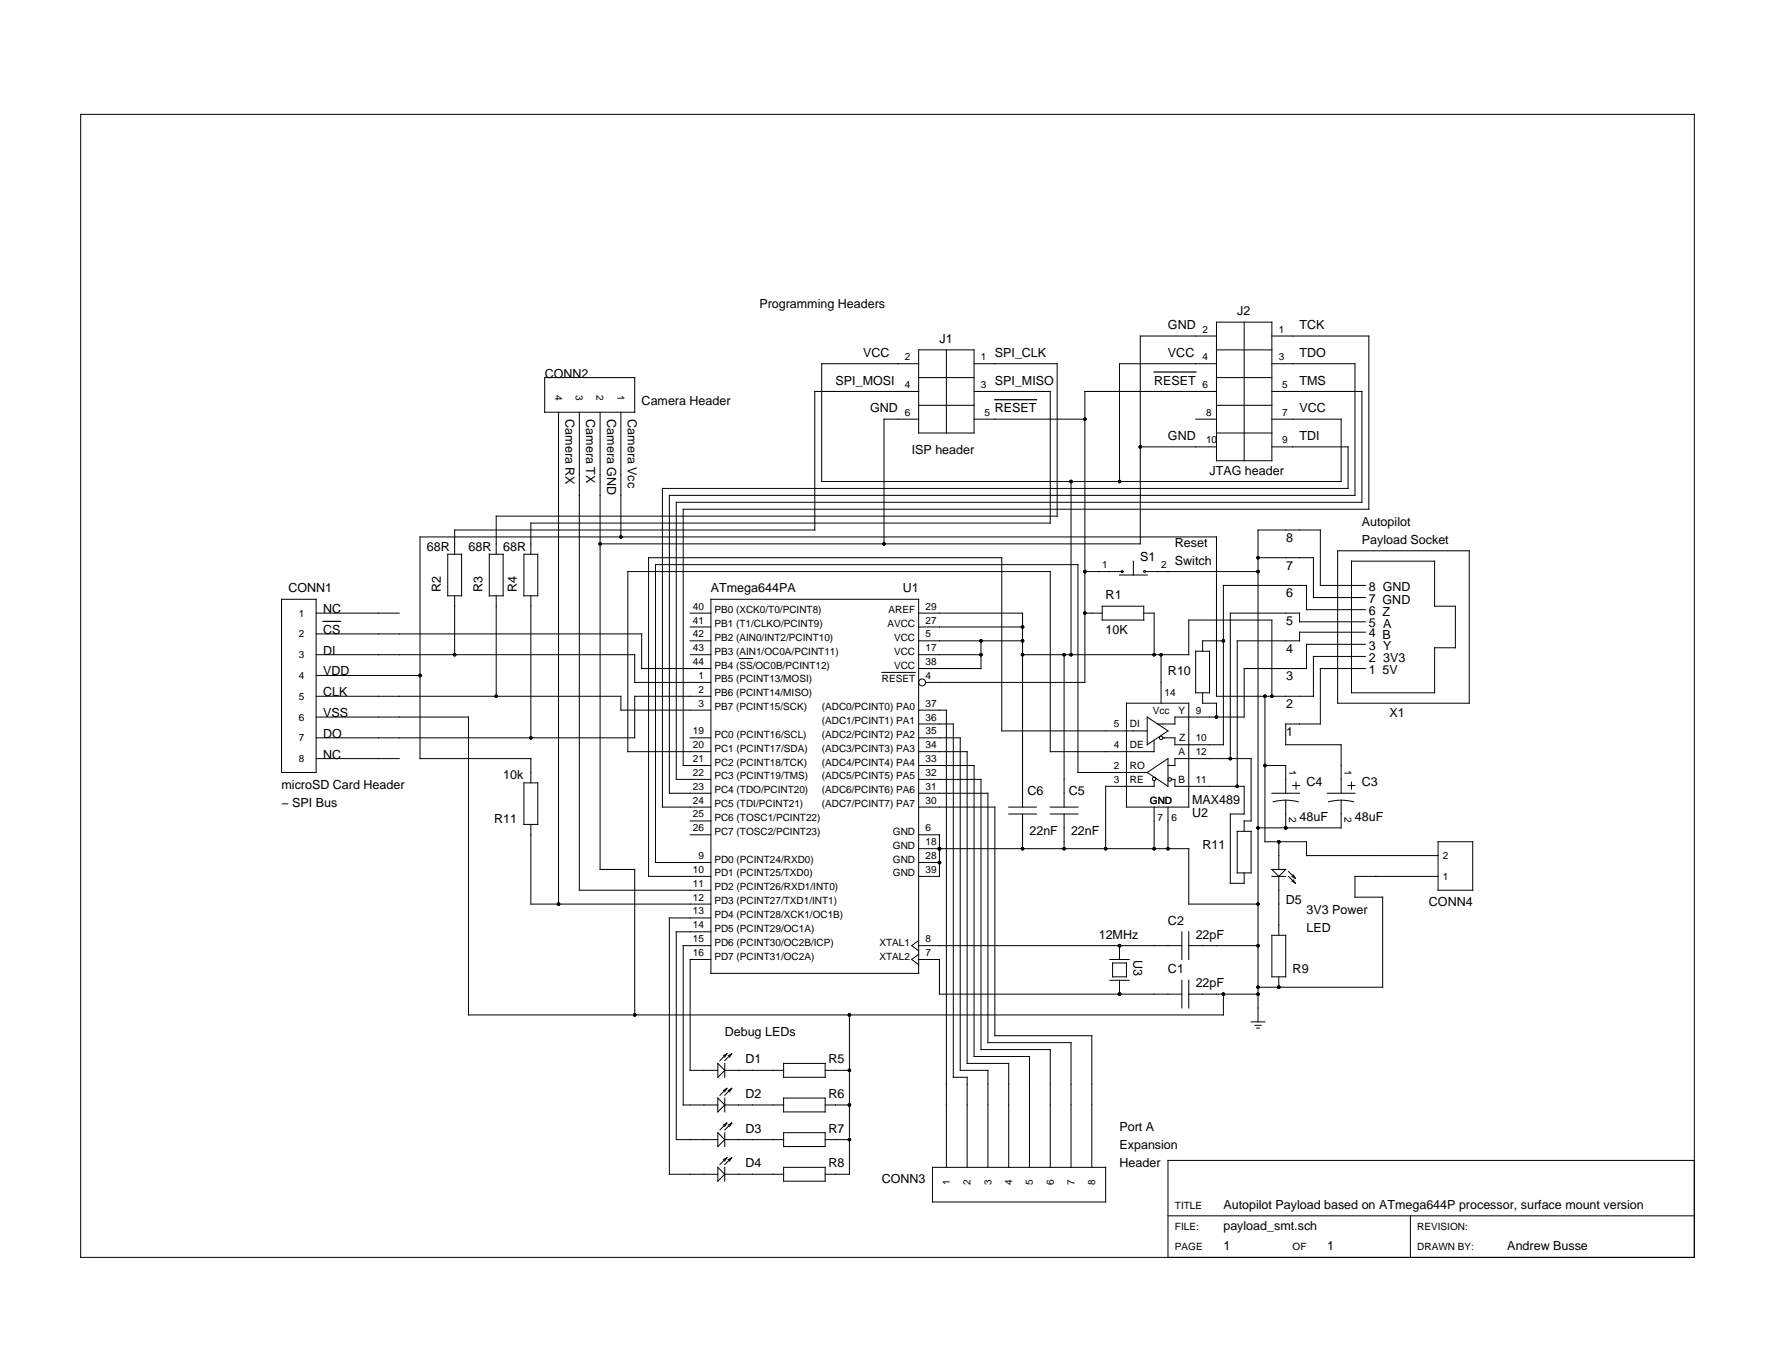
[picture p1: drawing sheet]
<svg xmlns="http://www.w3.org/2000/svg" width="279mm" height="216mm" viewBox="0 0 279 216" stroke-linecap="round" stroke-linejoin="round" font-family="sans-serif">
<g fill="none" stroke="#000" stroke-width=".16">
<path d="M12.7 18h254v179.9h-254zM85.7 59.4h14.2v5.5h-14.2zM144.6 59.4h8.7M144.6 57.2h-15.3v18.6h81.8v-9.8h-10.9M144.6 55.1h8.7v13h-8.7zM149 55.1v13M153.3 57.2h13.1v24h-88.3v6M191.5 57.2h-15.3v18.6M191.5 50.7h8.7v21.8h-8.7zM191.5 59.4h8.7M191.5 52.9h-12v32.7h-85M191.5 55.1h8.7"/>
<path d="M195.8 50.7v21.8M200.2 52.9h15.3v27.2h-108v40.4h4.4M200.2 57.2h13.1v20.8h-107.9v46.8h6.5M87.9 64.9v77.4M91.2 64.9v75.2h20.7M94.5 64.9v71.9h5.4v22.9M97.7 64.9v19.6M144.6 61.6h-16.3v21.8h-56.7v3.8M144.6 63.8h8.7M144.6 66h-5.4v19.6M153.3 61.6h12v20.7h-81.7v4.9M153.3 66h17.5"/>
<path d="M168.6 75.8v27.2M179.5 70.3h12M188.2 66h3.3M191.5 61.6h-20.7v45.8h-25.1M191.5 63.8h8.7M191.5 68.1h8.7M200.2 61.6h14.2v17.4h-107.9v43.6h5.4M200.2 70.3h12v6.6h-107.9v50.1h7.6M44.3 94.3h5.5v27.3h-5.5zM49.8 99.8h51.2v5.4h10.9M49.8 96.5h13M70.5 87.2h2.2v6.6h-2.2z"/>
<path d="M71.6 93.8v9.2M77 87.2h2.2v6.6h-2.2zM78.1 93.8v15.8M82.5 87.2h2.1v6.6h-2.1zM83.6 93.8v22.3M108.6 96.5h3.3M108.6 98.7h3.3M111.9 94.3h32.7v58.9h-32.7zM144.6 96.5h16.4v30.5M144.6 98.7h16.4M170.8 96.5h2.7M170.8 89.9h5.7"/>
<path d="M173.5 95.4h6.5v2.2h-6.5zM176.2 90.5h4.4M178.4 88.3v2.2M180 96.5h1.7v6.5M180.3 89.9h17.7M198 87.8h8.7v6.2h8.2M210.6 86.7h20.7v24h-20.7zM212.7 88.3h13.1v7.1h3.3v6.5h-3.3v7.1h-13.1zM214.9 97.8h-10.3v-1.3h-10.9v22.9M214.9 99.5h-10.3v1.3h-9.8v22.9M214.9 95.9h-9.2v-3.8h-13.1v25.1h-7.7v-1.1h-1.9M214.9 92.1h-7.1v-8.7h-9.8v77.4"/>
<path d="M49.8 109.6h47.9v2.1h14.2M49.8 112.8h23.9v46.9h118.9v-3.3M49.8 119.4h13M49.8 103h50.1v4.4h12M49.8 106.3h16.3M108.6 100.8h3.3M108.6 116.1h3.3M108.6 103h3.3M111.9 109.6h-12v6.5h-50.1M111.9 118.3h-13.1v-28.4h66.5v28.4h16.4M116.4 103.6h2.1M138.8 105.8h5.3"/>
<path d="M144.6 113.9h5.5v55.6h2.1v14.2M144.6 100.8h16.4M144.6 116.1h6.5v52.3h4.4v15.3M144.6 118.3h7.6v49h6.6v16.4M144.6 103h9.8M144.6 111.7h4.4v72M154.4 100.8v4.4h-9.8M161 103h26.1v-5.4h13.1v12M167.5 103v24M177.3 110.7h9.8v16.3h-9.8zM180.6 115h-22.9v-27.2h-55.6v50.1h9.8M180.6 112.8l3.3 2.2-3.3 2.2z"/>
<path d="M181.7 116.5v1.8M182.8 103v7.7M188.2 102.5h2.2v6.5h-2.2zM189.3 109v1.7h2.2v2.1M192.6 100.8h-3.3v1.7M199.1 109.6v22.9h6.6v2.1h20.7M214.9 101.4h-9.2v3.8h-9.9v7.6h-10.9v1.1h-2.7M214.9 105.2h-7.1v8.7h-5.4v3.3h8.7v7.6M214.9 103.3h-8.2v6.3h-15.2v-25.1h-125.4v34.9h17.5v3.8M82.5 123.2h2.1v6.5h-2.1zM83.6 129.7v12.6h28.3M108.6 129.2h3.3"/>
<path d="M108.6 131.4h3.3M144.6 122.6h9.8v42.6h10.9v18.5M144.6 120.5h8.7v45.8h8.7v17.4M144.6 127h12v36h15.3v20.7M144.6 133.5h42.5v8.8h10.9M144.6 131.4h3.3v6.5h-3.3M144.6 135.7h3.3M144.6 124.8h10.9v39.3h13.1v19.6M158.8 127h4.3M158.8 128.1h4.3M161 128.1v5.4M165.3 127h4.4"/>
<path d="M165.3 128.1h4.4M167.5 128.1v5.4M180.6 121.6l3.3-2.2v4.3zM180.6 121.6h-10.9v-32.7h-66.5v46.8h8.7M181.7 122.8v.9h-7.7v9.8M181.7 127v6.5M183.9 127v6.5M183.9 120.5h1v-1.1h12v9.8h-1.1v1.6M184.4 122.6h.5v1.1h10.9v4.4h-2.1v10.9h2.1v-1.6M194.8 130.8h2.1v6.6h-2.1zM199.1 120.5h3.3v4.3M200.2 137.9h2.2"/>
<path d="M200.2 136.8h2.2l-1.1 1.1zM200.2 124.8h4.4M200.4 126.2a7.6 7.6 0 0 1 4 0M201.3 132.5v4.3M201.3 137.9v9.3M202.4 125.9v4.4M202.8 137.1l1.1 1.1M202.8 137.9l1.1 1.1M203.4 137.9l.5 .3M203.4 138.7l.5 .3M203.5 123.6h1.1M203.6 137.7l.3 .5"/>
<path d="M203.6 138.5l.3 .5M204 123.1v1.1M208.9 124.8h4.4M209.1 126.2a7.6 7.6 0 0 1 4 0M211.1 125.9v4.4h-13.1M212.2 123.6h1.1M212.7 123.1v1.1M226.4 132.5h5.4v7.6h-5.4zM226.4 137.9h-13.1v3.3h4.3v14.2h-19.6M111.9 151h-3.3v17.4h4.4M111.9 148.8h-4.4v25.1h5.5M111.9 146.6h-5.4v32.7h6.5"/>
<path d="M111.9 144.4h-6.5v40.4h7.6M133.7 159.7v25.1h-3.8M144.6 151h3.3v5.4h38.1M144.6 148.8h41.4M144.6 148l-1.1 .8 1.1 .8M144.6 150.2l-1.1 .8 1.1 .8M174.7 151h3M174.7 154.3h3M175.1 151.5h2.2v2.2h-2.2zM176.2 148.8v2.2M176.2 154.3v2.1M186 146.6v4.4"/>
<path d="M186 154.3v4.3M187.1 146.6v4.4M187.1 154.3v4.3M187.1 148.8h10.9M187.1 156.4h10.9M200.2 147.2h2.2v6.5h-2.2zM201.3 153.7v1.7M113 167.3l1.1 1.1-1.1 1.1zM113 172.8l1.1 1.1-1.1 1.1zM113 178.2l1.1 1.1-1.1 1.1zM114.1 168.4h9.2M114.1 167.3v2.2"/>
<path d="M114.1 172.8v2.2M114.1 178.2v2.2M114.1 173.9h9.2M114.1 179.3h9.2M114.4 165.8l-1.1 1.1M114.4 165.8l-.5 .3M114.4 165.8l-.3 .6M114.4 171.3l-1.1 1.1M114.4 171.3l-.5 .3M114.4 171.3l-.3 .5M114.4 176.7l-1.1 1.1M114.4 176.7l-.5 .3"/>
<path d="M114.4 176.7l-.3 .6M115.2 165.8l-1.1 1.1M115.2 165.8l-.6 .3M115.2 165.8l-.4 .6M115.2 171.3l-1.1 1.1M115.2 171.3l-.6 .3M115.2 171.3l-.4 .5M115.2 176.7l-1.1 1.1M115.2 176.7l-.6 .3M115.2 176.7l-.4 .6M123.3 167.3h6.6v2.2h-6.6zM123.3 172.8h6.6v2.2h-6.6z"/>
<path d="M123.3 178.2h6.6v2.2h-6.6zM129.9 168.4h3.8M129.9 173.9h3.8M129.9 179.3h3.8M196.9 160.8h2.2M197.5 161.3h1M197.8 161.8h.4M113 183.7l1.1 1.1-1.1 1.1zM114.1 183.7v2.2M114.1 184.8h9.2M114.4 182.2l-1.1 1.1M114.4 182.2l-.5 .3"/>
<path d="M114.4 182.2l-.3 .5M115.2 182.2l-1.1 1.1M115.2 182.2l-.6 .3M115.2 182.2l-.4 .5M123.3 183.7h6.6v2.2h-6.6zM146.8 183.7h27.2v5.4h-27.2zM183.9 191.3h82.8M222 191.3v6.6M266.7 182.6h-82.8v15.3"/>
<circle cx="176.6" cy="89.9" r=".15"/>
<circle cx="180.2" cy="89.9" r=".15"/>
<circle cx="145.2" cy="107.4" r=".55"/>
<circle cx="182.8" cy="116.1" r=".27"/>
<circle cx="181.7" cy="122.6" r=".27"/>
<circle cx="184.1" cy="122.6" r=".27"/>
</g>
<g fill="#000">
<circle cx="168.6" cy="75.8" r=".27"/>
<circle cx="170.8" cy="66" r=".27"/>
<circle cx="176.2" cy="75.8" r=".27"/>
<circle cx="179.5" cy="70.3" r=".27"/>
<circle cx="94.5" cy="85.6" r=".27"/>
<circle cx="97.7" cy="84.5" r=".27"/>
<circle cx="139.2" cy="85.6" r=".27"/>
<circle cx="161" cy="98.7" r=".27"/>
<circle cx="170.8" cy="89.9" r=".27"/>
<circle cx="170.8" cy="96.5" r=".27"/>
<circle cx="198" cy="89.9" r=".27"/>
<circle cx="198" cy="87.8" r=".27"/>
<circle cx="66.1" cy="106.3" r=".27"/>
<circle cx="71.6" cy="103" r=".27"/>
<circle cx="78.1" cy="109.6" r=".27"/>
<circle cx="83.6" cy="116.1" r=".27"/>
<circle cx="154.4" cy="103" r=".27"/>
<circle cx="154.4" cy="100.8" r=".27"/>
<circle cx="161" cy="103" r=".27"/>
<circle cx="161" cy="100.8" r=".27"/>
<circle cx="167.5" cy="103" r=".27"/>
<circle cx="168.6" cy="103" r=".27"/>
<circle cx="181.7" cy="103" r=".27"/>
<circle cx="182.8" cy="103" r=".27"/>
<circle cx="191.5" cy="112.8" r=".27"/>
<circle cx="192.6" cy="100.8" r=".27"/>
<circle cx="193.7" cy="119.4" r=".27"/>
<circle cx="199.1" cy="109.6" r=".27"/>
<circle cx="200.2" cy="109.6" r=".27"/>
<circle cx="147.9" cy="133.5" r=".27"/>
<circle cx="147.9" cy="135.7" r=".27"/>
<circle cx="161" cy="133.5" r=".27"/>
<circle cx="167.5" cy="133.5" r=".27"/>
<circle cx="174" cy="133.5" r=".27"/>
<circle cx="181.7" cy="133.5" r=".27"/>
<circle cx="183.9" cy="133.5" r=".27"/>
<circle cx="194.8" cy="123.7" r=".27"/>
<circle cx="198" cy="130.3" r=".27"/>
<circle cx="199.1" cy="120.5" r=".27"/>
<circle cx="201.3" cy="132.5" r=".27"/>
<circle cx="202.4" cy="130.3" r=".27"/>
<circle cx="87.9" cy="142.3" r=".27"/>
<circle cx="99.9" cy="159.7" r=".27"/>
<circle cx="133.7" cy="159.7" r=".27"/>
<circle cx="176.2" cy="148.8" r=".27"/>
<circle cx="176.2" cy="156.4" r=".27"/>
<circle cx="192.6" cy="156.4" r=".27"/>
<circle cx="198" cy="148.8" r=".27"/>
<circle cx="198" cy="142.3" r=".27"/>
<circle cx="198" cy="155.4" r=".27"/>
<circle cx="198" cy="156.4" r=".27"/>
<circle cx="201.3" cy="155.4" r=".27"/>
<circle cx="133.7" cy="179.3" r=".27"/>
<circle cx="133.7" cy="173.9" r=".27"/>
<circle cx="133.7" cy="168.4" r=".27"/>
</g>
<path d="M181.7 58.5h6.5M156.6 62.9h6.6M50.9 97.8h2.7" fill="none" stroke="#000" stroke-width=".2"/>
<g font-size="2">
<text x="119.5" y="48.5">Programming Headers</text>
<text x="147.9" y="54">J1</text>
<text x="183.9" y="51.8">GND</text>
<text x="194.8" y="49.6">J2</text>
<text x="204.6" y="51.8">TCK</text>
<text x="85.7" y="59.4">CONN2</text>
<text x="135.9" y="56.1">VCC</text>
<text x="156.6" y="56.1">SPI_CLK</text>
<text x="183.9" y="56.1">VCC</text>
<text x="204.6" y="56.1">TDO</text>
<text x="89" y="66" transform="rotate(90 89 66)">Camera RX</text>
<text x="92.3" y="66" transform="rotate(90 92.3 66)">Camera TX</text>
<text x="95.5" y="66" transform="rotate(90 95.5 66)">Camera GND</text>
<text x="98.8" y="66" transform="rotate(90 98.8 66)">Camera Vcc</text>
<text x="101" y="63.8">Camera Header</text>
<text x="131.5" y="60.5">SPI_MOSI</text>
<text x="137" y="64.9">GND</text>
<text x="156.6" y="60.5">SPI_MISO</text>
<text x="156.6" y="64.9">RESET</text>
<text x="181.7" y="60.5">RESET</text>
<text x="204.6" y="60.5">TMS</text>
<text x="204.6" y="64.9">VCC</text>
<text x="143.5" y="71.4">ISP header</text>
<text x="183.9" y="69.2">GND</text>
<text x="204.6" y="69.2">TDI</text>
<text x="190.4" y="74.7">JTAG header</text>
<text x="214.4" y="82.7">Autopilot</text>
<text x="67.2" y="86.7">68R</text>
<text x="73.7" y="86.7">68R</text>
<text x="79.2" y="86.7">68R</text>
<text x="179.5" y="88.3">S1</text>
<text x="184.9" y="86">Reset</text>
<text x="184.9" y="88.9">Switch</text>
<text x="202.4" y="89.6">7</text>
<text x="202.4" y="85.3">8</text>
<text x="214.4" y="85.6">Payload Socket</text>
<text x="45.4" y="93.2">CONN1</text>
<text x="69.4" y="93.2" transform="rotate(-90 69.4 93.2)">R2</text>
<text x="75.9" y="93.2" transform="rotate(-90 75.9 93.2)">R3</text>
<text x="81.4" y="93.2" transform="rotate(-90 81.4 93.2)">R4</text>
<text x="111.9" y="93.2">ATmega644PA</text>
<text x="142.1" y="93.2">U1</text>
<text x="174" y="94.3">R1</text>
<text x="202.4" y="94">6</text>
<text x="215.5" y="94.9">7 GND</text>
<text x="215.5" y="93">8 GND</text>
<text x="50.9" y="96.5">NC</text>
<text x="50.9" y="99.8">CS</text>
<text x="174" y="99.8">10K</text>
<text x="202.4" y="98.4">5</text>
<text x="215.5" y="100.3">4 B</text>
<text x="215.5" y="98.7">5 A</text>
<text x="215.5" y="96.8">6 Z</text>
<text x="50.9" y="103">DI</text>
<text x="50.9" y="106.3">VDD</text>
<text x="183.9" y="106.3">R10</text>
<text x="202.4" y="107.1">3</text>
<text x="202.4" y="102.7">4</text>
<text x="215.5" y="106">1</text>
<text x="215.5" y="104.1">2</text>
<text x="215.5" y="102.2">3 Y</text>
<text x="217.6" y="106.1">5V</text>
<text x="217.7" y="104.2">3V3</text>
<text x="50.9" y="109.6">CLK</text>
<text x="50.9" y="112.8">VSS</text>
<text x="202.4" y="111.4">2</text>
<text x="218.7" y="112.8">X1</text>
<text x="50.9" y="116.1">DO</text>
<text x="50.9" y="119.4">NC</text>
<text x="202.4" y="115.8">1</text>
<text x="44.3" y="124.2">microSD Card Header</text>
<text x="79.2" y="122.6">10k</text>
<text x="161.7" y="125.2">C6</text>
<text x="168.3" y="125.2">C5</text>
<text x="205.7" y="123.7">C4</text>
<text x="214.4" y="123.7">C3</text>
<text x="44.3" y="127">− SPI Bus</text>
<text x="77.8" y="129.5">R11</text>
<text x="162" y="131.4">22nF</text>
<text x="168.6" y="131.4">22nF</text>
<text x="187.7" y="126.5">MAX489</text>
<text x="187.7" y="128.6">U2</text>
<text x="204.6" y="129.2">48uF</text>
<text x="213.3" y="129.2">48uF</text>
<text x="189.3" y="133.5">R11</text>
<text x="202.4" y="142.3">D5</text>
<text x="205.7" y="143.8">3V3 Power</text>
<text x="224.9" y="142.6">CONN4</text>
<text x="172.9" y="147.7">12MHz</text>
<text x="183.9" y="145.5">C2</text>
<text x="188.2" y="147.7">22pF</text>
<text x="205.7" y="146.6">LED</text>
<text x="178.4" y="151" transform="rotate(90 178.4 151)">U3</text>
<text x="183.9" y="153.2">C1</text>
<text x="188.2" y="155.4">22pF</text>
<text x="203.5" y="153.2">R9</text>
<text x="114.1" y="163">Debug LEDs</text>
<text x="117.4" y="167.3">D1</text>
<text x="130.4" y="167.3">R5</text>
<text x="117.4" y="172.8">D2</text>
<text x="130.4" y="172.8">R6</text>
<text x="117.4" y="178.2">D3</text>
<text x="130.4" y="178.2">R7</text>
<text x="176.2" y="178">Port A</text>
<text x="117.4" y="183.7">D4</text>
<text x="130.4" y="183.7">R8</text>
<text x="176.2" y="180.9">Expansion</text>
<text x="176.2" y="183.7">Header</text>
<text x="138.8" y="186.2">CONN3</text>
<text x="192.6" y="190.2">Autopilot Payload based on ATmega644P processor, surface mount version</text>
<text x="192.6" y="193.5">payload_smt.sch</text>
<text x="192.6" y="196.8">1</text>
<text x="208.9" y="196.8">1</text>
<text x="237.3" y="196.8">Andrew Busse</text>
</g>
<g font-size="1.6">
<text x="189.3" y="52.3">2</text>
<text x="201.3" y="52.3">1</text>
<text x="142.4" y="56.7">2</text>
<text x="154.4" y="56.7">1</text>
<text x="189.3" y="56.7">4</text>
<text x="201.3" y="56.7">3</text>
<text x="87.4" y="62.1" transform="rotate(90 87.4 62.1)">4</text>
<text x="90.6" y="62.1" transform="rotate(90 90.6 62.1)">3</text>
<text x="93.9" y="62.1" transform="rotate(90 93.9 62.1)">2</text>
<text x="97.2" y="62.1" transform="rotate(90 97.2 62.1)">1</text>
<text x="142.4" y="61.1">4</text>
<text x="142.4" y="65.4">6</text>
<text x="154.4" y="61.1">3</text>
<text x="155" y="65.4">5</text>
<text x="189.3" y="61.1">6</text>
<text x="189.8" y="65.4">8</text>
<text x="201.8" y="65.4">7</text>
<text x="201.8" y="61.1">5</text>
<text x="189.8" y="69.8">10</text>
<text x="201.8" y="69.8">9</text>
<text x="173.5" y="89.4">1</text>
<text x="182.8" y="89.4">2</text>
<text x="109.1" y="95.9">40</text>
<text x="145.7" y="95.9">29</text>
<text x="47" y="100.3">2</text>
<text x="47" y="97">1</text>
<text x="109.1" y="98.1">41</text>
<text x="109.1" y="100.3">42</text>
<text x="112.4" y="96.5">PB0 (XCK0/T0/PCINT8)</text>
<text x="112.4" y="98.7">PB1 (T1/CLKO/PCINT9)</text>
<text x="112.4" y="100.8">PB2 (AIN0/INT2/PCINT10)</text>
<text x="139.7" y="98.7">AVCC</text>
<text x="139.9" y="96.5">AREF</text>
<text x="140.7" y="100.8">VCC</text>
<text x="145.7" y="98.1">27</text>
<text x="145.7" y="100.3">5</text>
<text x="47" y="106.8">4</text>
<text x="47" y="103.6">3</text>
<text x="109.1" y="102.5">43</text>
<text x="109.1" y="104.7">44</text>
<text x="109.9" y="106.8">1</text>
<text x="112.4" y="103">PB3 (AIN1/OC0A/PCINT11)</text>
<text x="112.4" y="105.2">PB4 (SS/OC0B/PCINT12)</text>
<text x="112.4" y="107.4">PB5 (PCINT13/MOSI)</text>
<text x="138.8" y="107.4">RESET</text>
<text x="140.7" y="103">VCC</text>
<text x="140.7" y="105.2">VCC</text>
<text x="145.7" y="106.8">4</text>
<text x="145.7" y="102.5">17</text>
<text x="145.7" y="104.7">38</text>
<text x="47" y="113.4">6</text>
<text x="47" y="110.1">5</text>
<text x="109.9" y="109">2</text>
<text x="109.9" y="111.2">3</text>
<text x="112.4" y="109.6">PB6 (PCINT14/MISO)</text>
<text x="112.4" y="111.7">PB7 (PCINT15/SCK)</text>
<text x="129.4" y="111.7">(ADC0/PCINT0) PA0</text>
<text x="129.4" y="113.9">(ADC1/PCINT1) PA1</text>
<text x="145.7" y="111.2">37</text>
<text x="145.7" y="113.4">36</text>
<text x="181.4" y="112.3">Vcc</text>
<text x="183.3" y="109.6">14</text>
<text x="185.5" y="112.3">Y</text>
<text x="188.2" y="112.3">9</text>
<text x="47" y="119.9">8</text>
<text x="47" y="116.7">7</text>
<text x="109.1" y="115.6">19</text>
<text x="109.1" y="117.7">20</text>
<text x="109.1" y="119.9">21</text>
<text x="112.4" y="116.1">PC0 (PCINT16/SCL)</text>
<text x="112.4" y="118.3">PC1 (PCINT17/SDA)</text>
<text x="129.4" y="116.1">(ADC2/PCINT2) PA2</text>
<text x="129.4" y="118.3">(ADC3/PCINT3) PA3</text>
<text x="145.7" y="115.6">35</text>
<text x="145.7" y="117.7">34</text>
<text x="145.7" y="119.9">33</text>
<text x="175.3" y="117.7">4</text>
<text x="175.3" y="114.5">5</text>
<text x="177.9" y="117.7">DE</text>
<text x="177.9" y="114.5">DI</text>
<text x="185.5" y="118.8">A</text>
<text x="185.6" y="116.7">Z</text>
<text x="188.2" y="116.7">10</text>
<text x="188.2" y="118.8">12</text>
<text x="109.1" y="122.1">22</text>
<text x="109.1" y="124.3">23</text>
<text x="112.4" y="120.5">PC2 (PCINT18/TCK)</text>
<text x="112.4" y="122.6">PC3 (PCINT19/TMS)</text>
<text x="112.4" y="124.8">PC4 (TDO/PCINT20)</text>
<text x="129.4" y="120.5">(ADC4/PCINT4) PA4</text>
<text x="129.4" y="122.6">(ADC5/PCINT5) PA5</text>
<text x="129.4" y="124.8">(ADC6/PCINT6) PA6</text>
<text x="145.7" y="122.1">32</text>
<text x="145.7" y="124.3">31</text>
<text x="175.3" y="121">2</text>
<text x="175.3" y="123.2">3</text>
<text x="177.9" y="121">RO</text>
<text x="177.9" y="123.2">RE</text>
<text x="185.5" y="123.2">B</text>
<text x="188.2" y="123.2">11</text>
<text x="202.9" y="121.2" transform="rotate(90 202.9 121.2)">1</text>
<text x="211.6" y="121.2" transform="rotate(90 211.6 121.2)">1</text>
<text x="109.1" y="126.5">24</text>
<text x="109.1" y="128.6">25</text>
<text x="109.1" y="130.8">26</text>
<text x="112.4" y="127">PC5 (TDI/PCINT21)</text>
<text x="112.4" y="129.2">PC6 (TOSC1/PCINT22)</text>
<text x="112.4" y="131.4">PC7 (TOSC2/PCINT23)</text>
<text x="129.4" y="127">(ADC7/PCINT7) PA7</text>
<text x="140.6" y="131.4">GND</text>
<text x="145.7" y="126.5">30</text>
<text x="145.7" y="130.8">6</text>
<text x="181" y="126.5">GND</text>
<text x="182.2" y="129.2">7</text>
<text x="184.4" y="129.2">6</text>
<text x="202.9" y="128.6" transform="rotate(90 202.9 128.6)">2</text>
<text x="211.6" y="128.6" transform="rotate(90 211.6 128.6)">2</text>
<text x="109.1" y="137.4">10</text>
<text x="109.9" y="135.2">9</text>
<text x="112.4" y="137.9">PD1 (PCINT25/TXD0)</text>
<text x="112.4" y="135.7">PD0 (PCINT24/RXD0)</text>
<text x="140.6" y="133.5">GND</text>
<text x="140.6" y="135.7">GND</text>
<text x="140.6" y="137.9">GND</text>
<text x="145.7" y="133">18</text>
<text x="145.7" y="135.2">28</text>
<text x="145.7" y="137.4">39</text>
<text x="227.1" y="135.2">2</text>
<text x="109.1" y="139.5">11</text>
<text x="109.1" y="141.7">12</text>
<text x="109.1" y="143.9">13</text>
<text x="112.4" y="140.1">PD2 (PCINT26/RXD1/INT0)</text>
<text x="112.4" y="142.3">PD3 (PCINT27/TXD1/INT1)</text>
<text x="227.1" y="138.5">1</text>
<text x="109.1" y="146.1">14</text>
<text x="109.1" y="148.3">15</text>
<text x="112.4" y="144.4">PD4 (PCINT28/XCK1/OC1B)</text>
<text x="112.4" y="146.6">PD5 (PCINT29/OC1A)</text>
<text x="112.4" y="148.8">PD6 (PCINT30/OC2B/ICP)</text>
<text x="138.4" y="148.8">XTAL1</text>
<text x="145.7" y="148.3">8</text>
<text x="109.1" y="150.4">16</text>
<text x="112.4" y="151">PD7 (PCINT31/OC2A)</text>
<text x="138.4" y="151">XTAL2</text>
<text x="145.7" y="150.4">7</text>
<text x="149.5" y="186.4" transform="rotate(-90 149.5 186.4)">1</text>
<text x="152.8" y="186.4" transform="rotate(-90 152.8 186.4)">2</text>
<text x="156.1" y="186.4" transform="rotate(-90 156.1 186.4)">3</text>
<text x="159.3" y="186.4" transform="rotate(-90 159.3 186.4)">4</text>
<text x="162.6" y="186.4" transform="rotate(-90 162.6 186.4)">5</text>
<text x="165.9" y="186.4" transform="rotate(-90 165.9 186.4)">6</text>
<text x="169.1" y="186.4" transform="rotate(-90 169.1 186.4)">7</text>
<text x="172.4" y="186.4" transform="rotate(-90 172.4 186.4)">8</text>
<text x="184.9" y="190.2">TITLE</text>
<text x="184.9" y="193.5">FILE:</text>
<text x="184.9" y="196.8">PAGE</text>
<text x="203.5" y="196.8">OF</text>
<text x="223.1" y="193.5">REVISION:</text>
<text x="223.1" y="196.8">DRAWN BY:</text>
</g>
</svg>
